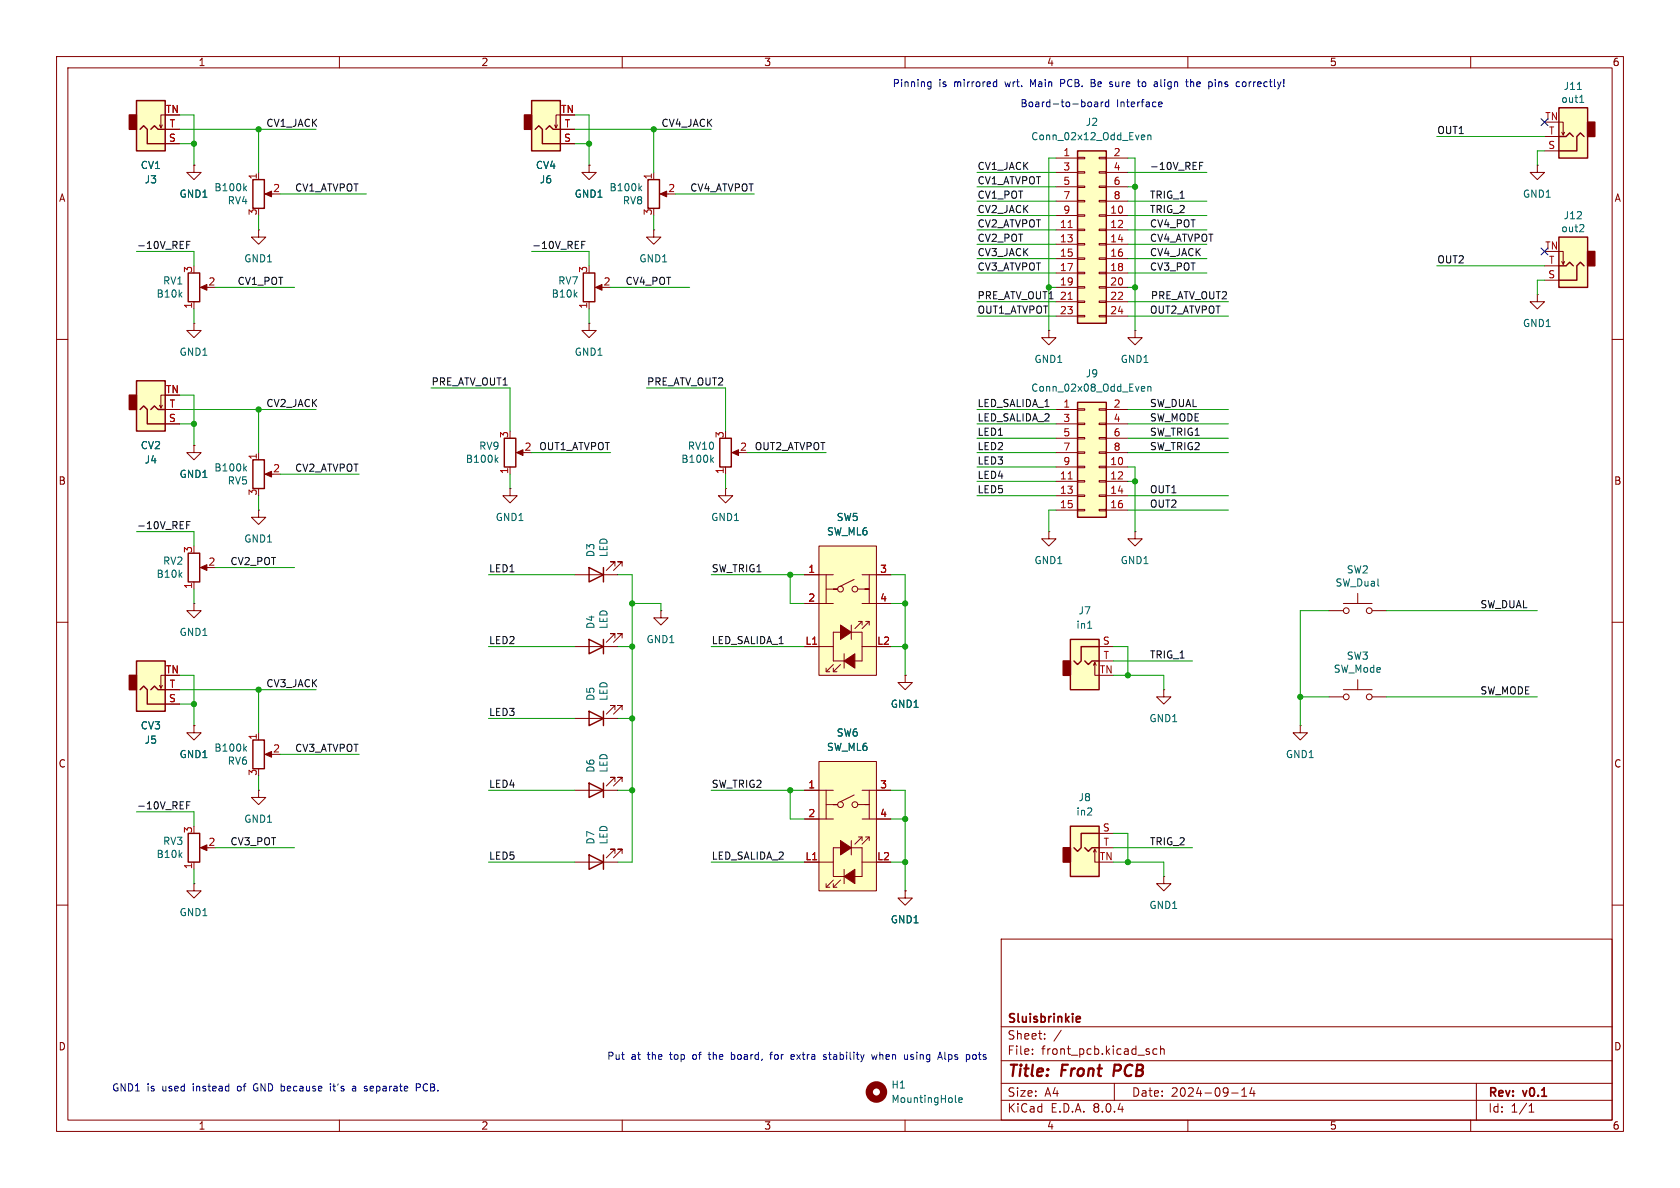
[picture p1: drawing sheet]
<svg xmlns="http://www.w3.org/2000/svg" width="297mm" height="210mm" viewBox="0 0 297 210" stroke-linecap="round" stroke-linejoin="round" font-family="sans-serif">
<g fill="none" stroke="#840000" stroke-width=".18">
<path d="M10 10h277v190h-277zM12 12h273v186h-273zM60 10v2M110 10v2M160 10v2M210 10v2M260 10v2M10 60h2M285 60h2M10 110h2M285 110h2M10 160h2"/>
<path d="M285 160h2M177 166h108v32h-108zM60 198v2M110 198v2M160 198v2M177 194.5h108M177 191.5h108M177 187.5h108M177 181.5h108M182.5 186.3v.1M182.5 185.5v.1M184.7 183.6v.1"/>
<path d="M184.7 182.8v.1M187.6 182.1l-1.3 2M197 191.5v3M204.5 185.5l-.4-.1-.3 .3v.4l.2 .2h.5M205.2 185.5l.2-.1 .3 .1 .1 .9M205.2 184.9v1.5M210 198v2M217.7 193.2h1.2M219.5 193.8h.9M219.5 192.7l.5-.4v1.5M221.3 192.2l-.3 1.1h.9M221.7 192.8v1"/>
<path d="M260 198v2M261 191.5v6.5M270.3 196.6h.9M270.3 195.5l.4-.4v1.5"/>
</g>
<path d="M197.1 188.2l-.3 2" fill="none" stroke="#840000" stroke-width=".4"/>
<path d="M190.5 179.7l.4 .1 .1 .2-.7 .2M190.9 180.6l-.4 .1" fill="none" stroke="#840000" stroke-width=".3"/>
<path d="M190.5 26.7h5.1v30.5h-5.1z" fill="#ffffc2"/>
<g fill="none" stroke="#840000" stroke-width=".18">
<path d="M186.7 27.9h3.8M186.7 38.1h3.8M186.7 30.5h3.8M186.7 33h3.8M186.7 35.6h3.8M190.5 38h1.3v.2h-1.3zM190.5 35.4h1.3v.3h-1.3zM190.5 32.9h1.3v.2h-1.3zM190.5 30.4h1.3v.2h-1.3zM190.5 27.8h1.3v.3h-1.3zM194.3 38h1.3v.2h-1.3zM194.3 35.4h1.3v.3h-1.3z"/>
<path d="M194.3 32.9h1.3v.2h-1.3zM194.3 30.4h1.3v.2h-1.3zM194.3 27.8h1.3v.3h-1.3zM195.6 27.9h3.8M195.6 38.1h3.8M195.6 30.5h3.8M195.6 33h3.8M195.6 35.6h3.8M186.7 40.6h3.8M186.7 43.2h3.8M186.7 45.7h3.8M186.7 48.3h3.8"/>
<path d="M186.7 50.8h3.8M186.7 53.3h3.8M186.7 55.9h3.8M190.5 55.8h1.3v.2h-1.3zM190.5 53.2h1.3v.3h-1.3zM190.5 50.7h1.3v.2h-1.3zM190.5 48.1h1.3v.3h-1.3zM190.5 45.6h1.3v.2h-1.3zM190.5 43.1h1.3v.2h-1.3zM190.5 40.5h1.3v.3h-1.3zM194.3 55.8h1.3v.2h-1.3zM194.3 53.2h1.3v.3h-1.3z"/>
<path d="M194.3 50.7h1.3v.2h-1.3zM194.3 48.1h1.3v.3h-1.3zM194.3 45.6h1.3v.2h-1.3zM194.3 43.1h1.3v.2h-1.3zM194.3 40.5h1.3v.3h-1.3zM195.6 40.6h3.8M195.6 43.2h3.8M195.6 45.7h3.8M195.6 48.3h3.8M195.6 50.8h3.8M195.6 53.3h3.8M195.6 55.9h3.8"/>
<path d="M34.3 78.7v1.3h1.3l-1.3 1.3-1.3-1.3h1.3M34.3 78.7h.1M234.9 123.2h2.6M237.5 121.9h5.1M240 120.1v1.8M242.6 123.2h2.5M205.7 154.9v1.3h1.3l-1.3 1.3-1.2-1.3h1.2M205.7 154.9h.1"/>
<circle cx="238" cy="123.2" r=".51"/>
<circle cx="242.1" cy="123.2" r=".51"/>
</g>
<path d="M190.5 26.7h5.1v30.5h-5.1z" fill="none" stroke="#840000" stroke-width=".25"/>
<path d="M188.8 40.2h.8M188.8 52.9h.8" fill="none" stroke="#a90000" stroke-width=".18"/>
<path d="M202 23.9h.3l.1 .3-.6 .1M202.3 24.6l-.3 .1M202.9 24l.2-.1h.3l.1 .8M202.9 23.9v.8" fill="none" stroke="#006464" stroke-width=".18"/>
<path d="M189.2 146.1h5.1v8.8h-5.1z" fill="#ffffc2"/>
<path d="M188 149.9h1.2v2.5h-1.2z" fill="#840000" stroke="#840000" stroke-width=".25"/>
<path d="M200.7 94v1.3h1.2l-1.2 1.2-1.3-1.2h1.3M200.7 94h.1M193.3 150.6l.2-.5v2.3h.8M193.5 150.1l.3 .5M194.3 147.3h2.5M194.3 149.9h2.5" fill="none" stroke="#840000" stroke-width=".18"/>
<path d="M189.2 146.1h5.1v8.8h-5.1zM191.8 149.9l.6 .6 .6-.6h1.3M194.3 147.3h-3.2v2.6l-.6 .6-.6-.6" fill="none" stroke="#840000" stroke-width=".25"/>
<path d="M189.2 113h5.1v8.9h-5.1z" fill="#ffffc2"/>
<path d="M188 116.8h1.2v2.6h-1.2z" fill="#840000" stroke="#840000" stroke-width=".25"/>
<g fill="none" stroke="#840000" stroke-width=".18">
<path d="M34.3 57.2v1.2h1.3l-1.3 1.3-1.3-1.3h1.3M34.3 57.2h.1M45.7 40.6v1.3h1.3l-1.3 1.3-1.3-1.3h1.3M45.7 40.6h.1M193.3 117.6l.2-.5v2.3h.8M193.5 117.1l.3 .5M194.3 114.3h2.5M194.3 116.8h2.5M234.9 108h2.6M237.5 106.7h5.1M240 104.9v1.8M242.6 108h2.5"/>
<path d="M205.7 121.9v1.3h1.3l-1.3 1.3-1.2-1.3h1.2M205.7 121.9h.1M229.9 128.3v1.2h1.2l-1.2 1.3-1.3-1.3h1.3M229.9 128.3h.1"/>
<circle cx="238" cy="108" r=".51"/>
<circle cx="242.1" cy="108" r=".51"/>
</g>
<path d="M189.2 113h5.1v8.9h-5.1zM191.8 116.8l.6 .7 .6-.7h1.3M194.3 114.3h-3.2v2.5l-.6 .7-.6-.7" fill="none" stroke="#840000" stroke-width=".25"/>
<path d="M192.3 111.1h.7" fill="none" stroke="#006464" stroke-width=".18"/>
<path d="M275.6 41.9h5.1v8.9h-5.1z" fill="#ffffc2"/>
<path d="M280.7 44.5h1.2v2.5h-1.2z" fill="#840000" stroke="#840000" stroke-width=".25"/>
<path d="M271.8 52.1v1.2h1.2l-1.2 1.3-1.3-1.3h1.3M271.8 52.1h.1M273 49.5h2.6M273 47h2.6M275.6 44.5h.8v2.2l.2-.5M276.1 46.2l.3 .5M45.7 80v1.3M47.2 83.8h1.1" fill="none" stroke="#840000" stroke-width=".18"/>
<path d="M275.6 41.9h5.1v8.9h-5.1zM275.6 47h1.3l.6-.6 .6 .6M280 47l-.6-.6-.6 .6v2.5h-3.2M44.7 81.3h2v5.1h-2z" fill="none" stroke="#840000" stroke-width=".25"/>
<path d="M279.9 39.8l.1 .1-.1 .3-.7 .8h.8M43.2 82.8l.4 .5M43.6 82.4l-.5 .5" fill="none" stroke="#006464" stroke-width=".18"/>
<path d="M46.9 83.8l1.1-.5v1z" fill="#840000" stroke="#840000" stroke-width=".18"/>
<path d="M24.1 67.3h5.1v8.9h-5.1z" fill="#ffffc2"/>
<path d="M22.9 69.9h1.2v2.5h-1.2z" fill="#840000" stroke="#840000" stroke-width=".25"/>
<path d="M45.7 30.5v1.3M47.2 34.3h1.1M271.8 29.2v1.3h1.2l-1.2 1.3-1.3-1.3h1.3M271.8 29.2h.1M28.7 71.6l-.3 .5M29.2 69.9h-.8v2.2l-.2-.5M29.2 74.9h2.5M29.2 72.4h2.5" fill="none" stroke="#840000" stroke-width=".18"/>
<path d="M44.7 31.8h2v5h-2zM24.1 67.3h5.1v8.9h-5.1zM24.8 72.4l.6-.6 .6 .6v2.5h3.2M26.7 72.4l.6-.6 .6 .6h1.3" fill="none" stroke="#840000" stroke-width=".25"/>
<path d="M46.9 34.3l1.1-.5v1z" fill="#840000" stroke="#840000" stroke-width=".18"/>
<path d="M43.2 33.2l.4 .5M43.6 32.9l-.5 .5" fill="none" stroke="#006464" stroke-width=".18"/>
<path d="M24.1 17.8h5.1v8.9h-5.1z" fill="#ffffc2"/>
<path d="M22.9 20.3h1.2v2.6h-1.2z" fill="#840000" stroke="#840000" stroke-width=".25"/>
<path d="M28.7 22.1l-.3 .5M29.2 20.3h-.8v2.3l-.2-.5M29.2 25.4h2.5M29.2 22.9h2.5M185.4 58.4v1.3h1.3l-1.3 1.3-1.3-1.3h1.3M185.4 58.4h.1" fill="none" stroke="#840000" stroke-width=".18"/>
<path d="M24.1 17.8h5.1v8.9h-5.1zM24.8 22.9l.6-.7 .6 .7v2.5h3.2M26.7 22.9l.6-.7 .6 .7h1.3" fill="none" stroke="#840000" stroke-width=".25"/>
<path d="M190.5 71.1h5.1v20.3h-5.1z" fill="#ffffc2"/>
<g fill="none" stroke="#840000" stroke-width=".18">
<path d="M186.7 72.4h3.8M186.7 74.9h3.8M186.7 77.5h3.8M190.5 79.9h1.3v.2h-1.3zM190.5 77.3h1.3v.3h-1.3zM190.5 74.8h1.3v.3h-1.3zM190.5 72.3h1.3v.2h-1.3zM194.3 79.9h1.3v.2h-1.3zM194.3 77.3h1.3v.3h-1.3zM194.3 74.8h1.3v.3h-1.3zM194.3 72.3h1.3v.2h-1.3zM195.6 72.4h3.8"/>
<path d="M195.6 74.9h3.8M195.6 77.5h3.8M186.7 82.6h3.8M186.7 85.1h3.8M186.7 87.6h3.8M186.7 90.2h3.8M186.7 80h3.8M190.5 90h1.3v.3h-1.3zM190.5 87.5h1.3v.3h-1.3zM190.5 85h1.3v.2h-1.3zM190.5 82.4h1.3v.3h-1.3zM194.3 90h1.3v.3h-1.3z"/>
<path d="M194.3 87.5h1.3v.3h-1.3zM194.3 85h1.3v.2h-1.3zM194.3 82.4h1.3v.3h-1.3zM195.6 82.6h3.8M195.6 85.1h3.8M195.6 87.6h3.8M195.6 90.2h3.8M195.6 80h3.8"/>
</g>
<path d="M190.5 71.1h5.1v20.3h-5.1z" fill="none" stroke="#840000" stroke-width=".25"/>
<path d="M188.8 84.7h.8" fill="none" stroke="#a90000" stroke-width=".18"/>
<path d="M202 68.3l.3 .1 .1 .2-.6 .1M202.3 69.1l-.3 .1M202.9 68.4l.2-.1 .3 .1 .1 .8M202.9 68.3v.9" fill="none" stroke="#006464" stroke-width=".18"/>
<path d="M275.6 19.1h5.1v8.8h-5.1z" fill="#ffffc2"/>
<path d="M280.7 21.6h1.2v2.5h-1.2z" fill="#840000" stroke="#840000" stroke-width=".25"/>
<g fill="none" stroke="#840000" stroke-width=".18">
<path d="M34.3 29.2v1.3h1.3l-1.3 1.3-1.3-1.3h1.3M34.3 29.2h.1M104.1 29.2v1.3h1.3l-1.3 1.3-1.2-1.3h1.2M104.1 29.2h.1M115.6 30.5v1.3M117.1 34.3h1M273 26.7h2.6M273 24.1h2.6M275.6 21.6h.8v2.3l.2-.5M276.1 23.4l.3 .5M34.3 53.3v1.3M35.8 50.8h1"/>
<path d="M104.1 57.2v1.2h1.3l-1.3 1.3-1.2-1.3h1.2M104.1 57.2h.1M104.1 53.3v1.3M105.7 50.8h1M115.6 40.6v1.3h1.2l-1.2 1.3-1.3-1.3h1.3M115.6 40.6h.1M200.7 58.4v1.3h1.2l-1.2 1.3-1.3-1.3h1.3M200.7 58.4h.1M90.2 86.4v1.2h1.2l-1.2 1.3-1.3-1.3h1.3M90.2 86.4h.1M128.3 82.6v1.2M129.8 80h1"/>
<path d="M185.4 94v1.3h1.3l-1.3 1.2-1.3-1.2h1.3M185.4 94h.1M101.6 114.3h7.6M101.6 101.6h7.6M108.7 112.8v-.8h-.8h.8l-1.5 1.5M108.7 100.1v-.8h-.8h.8l-1.5 1.5M110 112.8v-.8h-.8h.8l-1.5 1.5M110 100.1v-.8h-.8h.8l-1.5 1.5M101.6 127h7.6M101.6 139.7h7.6M108.7 125.5v-.8h-.8h.8l-1.5 1.5M108.7 138.2v-.8h-.8h.8l-1.5 1.5"/>
<path d="M110 125.5v-.8h-.8h.8l-1.5 1.5M110 138.2v-.8h-.8h.8l-1.5 1.5M101.6 152.4h7.6M108.7 150.9v-.8h-.8h.8l-1.5 1.5M110 150.9v-.8h-.8h.8l-1.5 1.5"/>
</g>
<g fill="none" stroke="#840000" stroke-width=".25">
<path d="M275.6 19.1h5.1v8.8h-5.1zM114.6 31.8h2v5h-2zM275.6 24.1h1.3l.6-.6 .6 .6M280 24.1l-.6-.6-.6 .6v2.6h-3.2M33.3 48.3h2v5h-2zM103.1 48.3h2.1v5h-2.1zM127.3 77.5h2v5.1h-2zM104.1 113l2.6 1.3-2.6 1.3zM104.1 100.3l2.6 1.3-2.6 1.3zM106.7 100.3v2.6M106.7 113v2.6M104.1 125.7l2.6 1.3-2.6 1.3z"/>
<path d="M104.1 138.4l2.6 1.3-2.6 1.3zM106.7 125.7v2.6M106.7 138.4v2.6M104.1 151.1l2.6 1.3-2.6 1.3zM106.7 151.1v2.6"/>
</g>
<path d="M278.9 15.8h.7M279.3 18.1h.7M279.5 17l.1-.2v1.3M113.1 33.2l.3 .5M113.4 32.9l-.4 .5M125.8 81.2l.3 .5M126.1 80.9l-.4 .5" fill="none" stroke="#006464" stroke-width=".18"/>
<g fill="#840000" stroke="#840000" stroke-width=".18">
<path d="M35.4 50.8l1.2-.5v1z"/>
<path d="M129.4 80l1.2-.5v1z"/>
<path d="M116.7 34.3l1.2-.5v1z"/>
<path d="M105.3 50.8l1.1-.5v1z"/>
</g>
<path d="M94 17.8h5.1v8.9h-5.1z" fill="#ffffc2"/>
<path d="M92.7 20.3h1.3v2.6h-1.3z" fill="#840000" stroke="#840000" stroke-width=".25"/>
<path d="M98.6 22.1l-.3 .5M99.1 20.3h-.8v2.3l-.3-.5M99.1 25.4h2.5M99.1 22.9h2.5M45.7 90.2v1.2h1.3l-1.3 1.3-1.3-1.3h1.3M45.7 90.2h.1M90.2 82.6v1.2M91.7 80h1M116.8 108v1.2h1.3l-1.3 1.3-1.2-1.3h1.2M116.8 108h.1M160 119.4v1.3h1.3l-1.3 1.2-1.3-1.2h1.3M160 119.4h.1" fill="none" stroke="#840000" stroke-width=".18"/>
<path d="M94 17.8h5.1v8.9h-5.1zM94.6 22.9l.6-.7 .7 .7v2.5h3.2M96.5 22.9l.7-.7 .6 .7h1.3M89.2 77.5h2v5.1h-2z" fill="none" stroke="#840000" stroke-width=".25"/>
<path d="M91.3 80l1.2-.5v1z" fill="#840000" stroke="#840000" stroke-width=".18"/>
<path d="M87.7 81.2l.3 .5M88 80.9l-.4 .5" fill="none" stroke="#006464" stroke-width=".18"/>
<path d="M144.8 134.6h10.1v22.9h-10.1z" fill="#ffffc2"/>
<g fill="none" stroke="#840000" stroke-width=".18">
<path d="M142.2 139.7h5.1M144.8 134.6h10.1v22.9h-10.1zM146 139.7v5.1M152.4 139.7h5.1M153.7 139.7v5.1M142.2 152.4h5.1M142.2 144.8h5.1M146 156.2v.6h.7M146 142.2h2.1h-.8M147.3 156.2v.6h.7M147.3 155.6l-1.3 1.2M147.3 149.9h5.1v5h-5.1z"/>
<path d="M148.6 155.6l-1.3 1.2M149.2 153.7v2.5M150.5 148.6v2.5M151 140.5l-2.4 1.2M151.6 142.2h2.1h-.8M151.8 148h.6v.6M152.4 152.4h2.5M152.4 144.8h5.1M152.4 148l-1.3 1.2M153 148h.7v.6M153.7 148l-1.3 1.2"/>
<circle cx="148.6" cy="142.2" r=".51"/>
<circle cx="151.1" cy="142.2" r=".51"/>
</g>
<g fill="#840000" stroke="#840000" stroke-width=".18">
<path d="M149.2 154.9l1.9-1.2v2.5z"/>
<path d="M148.6 148.6l1.9 1.3-1.9 1.2z"/>
</g>
<path d="M144.8 96.5h10.1v22.9h-10.1z" fill="#ffffc2"/>
<g fill="none" stroke="#840000" stroke-width=".18">
<path d="M128.3 86.4v1.2h1.2l-1.2 1.3-1.3-1.3h1.3M128.3 86.4h.1M144.8 96.5h10.1v22.9h-10.1zM34.3 106.7v1.3h1.3l-1.3 1.2-1.3-1.2h1.3M34.3 106.7h.1M34.3 102.9v1.2M35.8 100.3h1M142.2 114.3h5.1M142.2 106.7h5.1M142.2 101.6h5.1M146 118.1v.6h.7M146 104.1h2.1h-.8"/>
<path d="M146 101.6v5.1M147.3 118.1v.6h.7M147.3 117.5l-1.3 1.2M147.3 111.8h5.1v5h-5.1zM148.6 117.5l-1.3 1.2M149.2 115.6v2.5M150.5 110.5v2.5M151 102.4l-2.4 1.2M151.6 104.1h2.1h-.8M151.8 109.9h.6v.6M152.4 114.3h2.5M152.4 106.7h5.1"/>
<path d="M152.4 101.6h5.1M152.4 109.9l-1.3 1.2M153 109.9h.7v.6M153.7 109.9l-1.3 1.2M153.7 101.6v5.1M160 157.5v1.3h1.3l-1.3 1.2-1.3-1.2h1.3M160 157.5h.1"/>
<circle cx="148.6" cy="104.1" r=".51"/>
<circle cx="151.1" cy="104.1" r=".51"/>
</g>
<g fill="#840000" stroke="#840000" stroke-width=".18">
<path d="M149.2 116.8l1.9-1.2v2.5z"/>
<path d="M148.6 110.5l1.9 1.3-1.9 1.2z"/>
<path d="M35.4 100.3l1.2-.5v1z"/>
</g>
<circle cx="154.9" cy="193" r="1.27" fill="none" stroke="#840000" stroke-width="1.3"/>
<path d="M168.9 194.7l.2 .2M169.5 194.5l.6-.2-.1-.2-.3-.1-.2 .2 .1 .6h.4" fill="none" stroke="#006464" stroke-width=".18"/>
<path d="M33.3 97.8h2v5.1h-2z" fill="none" stroke="#840000" stroke-width=".25"/>
<path d="M24.1 116.8h5.1v8.9h-5.1z" fill="#ffffc2"/>
<path d="M22.9 119.4h1.2v2.5h-1.2z" fill="#840000" stroke="#840000" stroke-width=".25"/>
<g fill="none" stroke="#840000" stroke-width=".18">
<path d="M29.2 25.4h2.5M29.2 22.9h2.5M34.3 29.2h.1M99.1 25.4h2.5M99.1 22.9h2.5M104.1 29.2h.1M29.2 74.9h2.5M29.2 72.4h2.5M34.3 78.7h.1M29.2 119.4h-.8v2.3l-.2-.5M142.2 101.6h2.6M142.2 106.7h2.6"/>
<path d="M142.2 114.3h2.6M154.9 101.6h2.6M154.9 106.7h2.6M160 119.4h.1M28.7 121.2l-.3 .5M29.2 124.5h2.5M29.2 121.9h2.5M34.3 128.3v1.2h1.3l-1.3 1.3-1.3-1.3h1.3M34.3 128.3h.1M45.7 139.7v1.3h1.3l-1.3 1.2-1.3-1.2h1.3M45.7 139.7h.1M45.7 129.5v1.3"/>
<path d="M47.2 133.4h1.1M142.2 139.7h2.6M154.9 139.7h2.6M34.3 156.2v1.3h1.3l-1.3 1.3-1.3-1.3h1.3M34.3 156.2h.1M34.3 152.4v1.3M35.8 149.9h1M142.2 144.8h2.6M142.2 152.4h2.6M154.9 144.8h2.6M160 157.5h.1"/>
</g>
<path d="M24.1 116.8h5.1v8.9h-5.1zM24.8 121.9l.6-.6 .6 .6v2.6h3.2M26.7 121.9l.6-.6 .6 .6h1.3M44.7 130.8h2v5.1h-2zM33.3 147.3h2v5.1h-2z" fill="none" stroke="#840000" stroke-width=".25"/>
<g fill="#840000" stroke="#840000" stroke-width=".18">
<path d="M46.9 133.4l1.1-.6v1.1z"/>
<path d="M35.4 149.9l1.2-.5v1z"/>
</g>
<path d="M43.2 132.3l.4 .5M43.6 131.9l-.5 .5" fill="none" stroke="#006464" stroke-width=".18"/>
<path d="M212.1 29.3h.4M212.7 28.7h-.6v1.3M33 43.3h.4M33.6 42.7h-.6v1.2M102.8 43.3h.5M103.5 42.7h-.7v1.2M33 92.8h.4M33.6 92.2h-.6v1.3M33 142.3h.4M33.6 141.7h-.6v1.3" fill="none" stroke="#0f0f0f" stroke-width=".18"/>
<g fill="none" stroke="#0000c2" stroke-width=".18">
<path d="M164.1 15.3h.5M164.1 14.5h.5M164.6 14.5v1l-.2 .2h-.4M175.8 14.5h.4M176.2 15.3h-.4M176.2 14v1.3M187.5 14.7h.5M188 14h-.5v1.3M192.6 18l.3 .1 .1 .2-.1 .5-.3 .1M192.9 14.7h.4M193.3 14h-.4v1.3h.5M193.5 18.1h.5l.1 .8"/>
<path d="M194.1 18.3l-.5 .1-.1 .2 .1 .3 .5-.1M194.7 18v.9M195 18l-.3 .3M196 18.1l-.4-.1-.2 .3 .1 .5h.5M196 17.6v1.3M196.3 14.5h.3M196.3 14.9l.4 .2M196.7 15.1l-.2 .2h-.2M201.1 14.5h.4M201.2 14v1.1l.3 .2M204.4 14.5l.2 .2v.6M204.6 15.3h-.4"/>
<path d="M204.6 14.8h-.4M204.8 18.4l.6-.1v-.2l-.4-.1-.2 .2 .1 .6h.5M209.6 14.5h.5M209.8 14v1.1l.3 .2M210.5 14v1.3M210.9 14.5l-.4 .1M214.8 14v.2M214.8 14.5v.8M220.2 14.5h-.3l-.3 .2 .1 .5 .2 .1h.3M45 191.7l-.2 .4 .2 .7M58.4 191.6v.1M58.4 192v.9"/>
<path d="M58.8 192h.5M62.3 192.1h.5l.1 .8M62.9 192.3l-.4 .1-.2 .2 .2 .3 .4-.1M73.6 192.3l.6-.1 .1-.2v-.3l-.7-.1v1.3M125.2 186.4h.5M125.4 186v1.1l.1 .2M129.3 186.5h.5M129.3 186v1.3M129.3 187.2h.5M136.1 186.4h.5M136.6 186l-.3 .2v1.1M140 186.4l.4 .1v.2l-.6 .1"/>
<path d="M140.4 187.2l-.4 .1M145.7 186.4l.3 .1M145.7 186.8l.3 .1 .1 .2-.2 .2h-.2M146.5 186.4h.5M154.1 186.4l.2 .9 .3-.6 .2 .6 .3-.9M161 187.2h.5M161.5 186.5l-.3-.1-.2 .2v.2l.5 .1M167 186v1.1l.2 .2M172.2 186.4l.3 .1 .1 .2-.1 .5-.3 .1"/>
</g>
<g fill="none" stroke="#009600" stroke-width=".18">
<path d="M31.7 20.3h2.6v8.9M31.7 25.4h2.6M31.7 22.9h24.2M45.7 22.9v7.6M45.7 38.1v2.5M49.5 34.3h15.3M101.6 25.4h2.5M101.6 22.9h24.1M101.6 20.3h2.5v8.9M115.6 22.9v7.6M115.6 38.1v2.5M119.4 34.3h13.9"/>
<path d="M172.7 33h14M172.7 38.1h14M172.7 35.6h14M172.7 30.5h14M186.7 27.9h-1.3v30.5M199.4 27.9h1.3v30.5M199.4 33h1.3M199.4 38.1h14M199.4 35.6h14M199.4 30.5h14M254 24.1h19M273 26.7h-1.2v2.5"/>
<path d="M24.1 44.5h10.2v2.5M34.3 54.6v2.6M38.1 50.8h14M94 44.5h10.1v2.5M104.1 54.6v2.6M107.9 50.8h14M172.7 55.9h14M172.7 45.7h14M172.7 53.3h14M172.7 48.3h14M172.7 43.2h14M172.7 40.6h14"/>
<path d="M185.4 50.8h1.3M199.4 55.9h17.8M199.4 50.8h1.3M199.4 45.7h14M199.4 53.3h17.8M199.4 48.3h14M199.4 43.2h14M199.4 40.6h14M254 47h19M273 49.5h-1.2v2.6M31.7 72.4h24.2M31.7 74.9h2.6"/>
<path d="M31.7 69.9h2.6v8.8M45.7 72.4v7.6M76.2 68.6h14v7.6M114.3 68.6h14v7.6M172.7 72.4h14M172.7 74.9h14M172.7 77.5h14M199.4 72.4h17.8M199.4 74.9h17.8M199.4 77.5h17.8M24.1 94h10.2v2.5M45.7 87.6v2.6"/>
<path d="M49.5 83.8h14M90.2 83.8v2.6M94 80h13.9M128.3 83.8v2.6M132.1 80h13.9M172.7 85.1h14M172.7 80h14M172.7 87.6h14M172.7 82.6h14M186.7 90.2h-1.3v3.8M199.4 85.1h1.3M199.4 82.6h1.3v11.4"/>
<path d="M199.4 80h17.8M199.4 90.2h17.8M199.4 87.6h17.8M31.7 119.4h2.6v8.9M34.3 104.1v2.6M38.1 100.3h14M86.4 114.3h15.2M86.4 101.6h15.2M109.2 114.3h2.6M109.2 101.6h2.6v50.8h-2.6M111.8 106.7h5v1.3M125.7 114.3h16.5"/>
<path d="M125.7 101.6h16.5M139.7 101.6v5.1h2.5M157.5 114.3h2.5M157.5 101.6h2.5v17.8M157.5 106.7h2.5M196.8 114.3h2.6v5.1M196.8 119.4h8.9v2.5M196.8 116.8h14M234.9 108h-5v20.3M245.1 108h26.7M31.7 121.9h24.2M31.7 124.5h2.6"/>
<path d="M45.7 121.9v7.6M45.7 137.2v2.5M49.5 133.4h14M86.4 127h15.2M86.4 139.7h15.2M109.2 127h2.6M109.2 139.7h2.6M125.7 139.7h16.5M139.7 139.7v5.1h2.5M157.5 139.7h2.5v17.8M229.9 123.2h5M245.1 123.2h26.7"/>
<path d="M24.1 143.5h10.2v2.6M34.3 153.7v2.5M38.1 149.9h14M86.4 152.4h15.2M125.7 152.4h16.5M157.5 152.4h2.5M157.5 144.8h2.5M196.8 152.4h8.9v2.5M196.8 149.9h14M196.8 147.3h2.6v5.1"/>
</g>
<path d="M272.4 21l1.3 1.2M273.7 21l-1.3 1.2M272.4 43.8l1.3 1.3M273.7 43.8l-1.3 1.3" fill="none" stroke="#000084" stroke-width=".18"/>
<g fill="#009600" stroke="#009600" stroke-width=".18">
<circle cx="199.4" cy="119.4" r=".46"/>
<circle cx="229.9" cy="123.2" r=".46"/>
<circle cx="200.7" cy="85.1" r=".46"/>
<circle cx="199.4" cy="152.4" r=".46"/>
<circle cx="185.4" cy="50.8" r=".46"/>
<circle cx="200.7" cy="33" r=".46"/>
<circle cx="200.7" cy="50.8" r=".46"/>
<circle cx="34.3" cy="25.4" r=".46"/>
<circle cx="45.7" cy="22.9" r=".46"/>
<circle cx="45.7" cy="72.4" r=".46"/>
<circle cx="34.3" cy="74.9" r=".46"/>
<circle cx="111.8" cy="139.7" r=".46"/>
<circle cx="111.8" cy="114.3" r=".46"/>
<circle cx="111.8" cy="127" r=".46"/>
<circle cx="115.6" cy="22.9" r=".46"/>
<circle cx="104.1" cy="25.4" r=".46"/>
<circle cx="139.7" cy="139.7" r=".46"/>
<circle cx="160" cy="144.8" r=".46"/>
<circle cx="160" cy="114.3" r=".46"/>
<circle cx="160" cy="152.4" r=".46"/>
<circle cx="139.7" cy="101.6" r=".46"/>
<circle cx="160" cy="106.7" r=".46"/>
<circle cx="111.8" cy="106.7" r=".46"/>
<circle cx="45.7" cy="121.9" r=".46"/>
<circle cx="34.3" cy="124.5" r=".46"/>
</g>
<g font-size="2.8" fill="#840000">
<text x="178" y="190.9">Title:</text>
<text x="187.7" y="190.9">Front</text>
<text x="197.7" y="190.9">PCB</text>
</g>
<g font-size="2.1" fill="#840000">
<text x="178" y="184">Sheet:</text>
<text x="178" y="181.2">Sluisbrinkie</text>
<text x="178" y="186.7">File:</text>
<text x="184.1" y="186.7">front_pcb.kicad_sch</text>
<text x="178" y="196.9">KiCad</text>
<text x="178" y="194.1">Size:</text>
<text x="184.7" y="194.1">A4</text>
<text x="185.7" y="196.9">E.D.A.</text>
<text x="193.3" y="196.9">8.0.4</text>
<text x="200" y="194.1">Date:</text>
<text x="207" y="194.1">2024-09-14</text>
<text x="263" y="194.3">Rev:</text>
<text x="263" y="196.9">Id:</text>
<text x="267.1" y="196.9">1/1</text>
<text x="269.4" y="194.3">v0.1</text>
</g>
<g font-size="1.8" fill="#840000">
<text x="35" y="11.9">1</text>
<text x="85" y="11.9">2</text>
<text x="135" y="11.9">3</text>
<text x="185" y="11.9">4</text>
<text x="235" y="11.9">5</text>
<text x="285" y="11.9">6</text>
<text x="10.3" y="35.9">A</text>
<text x="285.3" y="35.9">A</text>
<text x="10.3" y="85.9">B</text>
<text x="285.3" y="85.9">B</text>
<text x="10.3" y="135.9">C</text>
<text x="285.3" y="135.9">C</text>
<text x="10.3" y="185.9">D</text>
<text x="285.3" y="185.9">D</text>
<text x="35" y="199.9">1</text>
<text x="85" y="199.9">2</text>
<text x="135" y="199.9">3</text>
<text x="185" y="199.9">4</text>
<text x="235" y="199.9">5</text>
<text x="285" y="199.9">6</text>
</g>
<g font-size="1.8" fill="#0000c2">
<text x="157.7" y="15.6">Pinning</text>
<text x="166" y="15.6">is</text>
<text x="168.8" y="15.6">mirrored</text>
<text x="178" y="15.6">wrt.</text>
<text x="182.6" y="15.6">Main</text>
<text x="188.1" y="15.6">PCB.</text>
<text x="193.7" y="15.6">Be</text>
<text x="197.2" y="15.6">sure</text>
<text x="202.5" y="15.6">to</text>
<text x="205.5" y="15.6">align</text>
<text x="211.4" y="15.6">the</text>
<text x="215.5" y="15.6">pins</text>
<text x="220.6" y="15.6">correctly!</text>
<text x="180.3" y="19.2">Board-to-board</text>
<text x="197.4" y="19.2">Interface</text>
<text x="107.2" y="187.6">Put</text>
<text x="111.6" y="187.6">at</text>
<text x="114.6" y="187.6">the</text>
<text x="118.8" y="187.6">top</text>
<text x="123" y="187.6">of</text>
<text x="126.1" y="187.6">the</text>
<text x="130.2" y="187.6">board,</text>
<text x="137.4" y="187.6">for</text>
<text x="141.2" y="187.6">extra</text>
<text x="147.2" y="187.6">stability</text>
<text x="156" y="187.6">when</text>
<text x="161.9" y="187.6">using</text>
<text x="168.2" y="187.6">Alps</text>
<text x="173.3" y="187.6">pots</text>
<text x="19.7" y="193.1">GND1</text>
<text x="26" y="193.1">is</text>
<text x="28.8" y="193.1">used</text>
<text x="34.4" y="193.1">instead</text>
<text x="42.4" y="193.1">of</text>
<text x="45.5" y="193.1">GND because</text>
<text x="59.4" y="193.1">it's</text>
<text x="63.6" y="193.1">a</text>
<text x="65.9" y="193.1">separate</text>
<text x="75.2" y="193.1">PCB.</text>
</g>
<g font-size="1.8" fill="#006464">
<text x="276.3" y="16.1">J11</text>
<text x="191.8" y="22.5">J2</text>
<text x="275.9" y="18.4">out1</text>
<text x="182.2" y="25">Conn_02x12_Odd_Even</text>
<text x="24.8" y="30.1">CV1</text>
<text x="25.5" y="32.6">J3</text>
<text x="31.6" y="35.2">GND1</text>
<text x="37.8" y="34">B100k</text>
<text x="94.6" y="30.1">CV4</text>
<text x="95.3" y="32.6">J6</text>
<text x="101.5" y="35.2">GND1</text>
<text x="107.7" y="34">B100k</text>
<text x="269.1" y="35.2">GND1</text>
<text x="40.2" y="36.3">RV4</text>
<text x="110" y="36.3">RV8</text>
<text x="275.9" y="41.2">out2</text>
<text x="276.3" y="39">J12</text>
<text x="43.1" y="46.6">GND1</text>
<text x="112.9" y="46.6">GND1</text>
<text x="27.6" y="52.8">B10k</text>
<text x="28.7" y="50.5">RV1</text>
<text x="97.4" y="52.8">B10k</text>
<text x="98.6" y="50.5">RV7</text>
<text x="269.1" y="58">GND1</text>
<text x="31.6" y="63.1">GND1</text>
<text x="101.5" y="63.1">GND1</text>
<text x="182.8" y="64.4">GND1</text>
<text x="198" y="64.4">GND1</text>
<text x="182.2" y="69.4">Conn_02x08_Odd_Even</text>
<text x="191.8" y="66.9">J9</text>
<text x="24.8" y="79.6">CV2</text>
<text x="25.5" y="82.1">J4</text>
<text x="37.8" y="83.5">B100k</text>
<text x="82.3" y="82">B100k</text>
<text x="84.6" y="79.7">RV9</text>
<text x="120.4" y="82">B100k</text>
<text x="121.5" y="79.7">RV10</text>
<text x="31.6" y="84.7">GND1</text>
<text x="40.2" y="85.9">RV5</text>
<text x="87.5" y="92.3">GND1</text>
<text x="125.6" y="92.3">GND1</text>
<text x="146.1" y="94.8">SW_ML6</text>
<text x="147.8" y="92.3">SW5</text>
<text x="28.7" y="100">RV2</text>
<text x="43.1" y="96.1">GND1</text>
<text x="105.3" y="98.6" transform="rotate(-90 105.3 98.6)">D3</text>
<text x="107.6" y="98.6" transform="rotate(-90 107.6 98.6)">LED</text>
<text x="182.8" y="99.9">GND1</text>
<text x="198" y="99.9">GND1</text>
<text x="238" y="101.6">SW2</text>
<text x="27.6" y="102.3">B10k</text>
<text x="236" y="103.9">SW_Dual</text>
<text x="31.6" y="112.6">GND1</text>
<text x="105.3" y="111.3" transform="rotate(-90 105.3 111.3)">D4</text>
<text x="107.6" y="111.3" transform="rotate(-90 107.6 111.3)">LED</text>
<text x="114.2" y="113.9">GND1</text>
<text x="190.2" y="111.4">in1</text>
<text x="190.6" y="108.8">J7</text>
<text x="235.7" y="119.1">SW_Mode</text>
<text x="238" y="116.8">SW3</text>
<text x="105.3" y="124" transform="rotate(-90 105.3 124)">D5</text>
<text x="107.6" y="124" transform="rotate(-90 107.6 124)">LED</text>
<text x="157.4" y="125.3">GND1</text>
<text x="24.8" y="129.1">CV3</text>
<text x="25.5" y="131.7">J5</text>
<text x="147.8" y="130.4">SW6</text>
<text x="203.1" y="127.9">GND1</text>
<text x="31.6" y="134.2">GND1</text>
<text x="37.8" y="133.1">B100k</text>
<text x="40.2" y="135.4">RV6</text>
<text x="105.3" y="136.7" transform="rotate(-90 105.3 136.7)">D6</text>
<text x="107.6" y="136.7" transform="rotate(-90 107.6 136.7)">LED</text>
<text x="146.1" y="132.9">SW_ML6</text>
<text x="227.2" y="134.2">GND1</text>
<text x="190.6" y="141.8">J8</text>
<text x="28.7" y="149.6">RV3</text>
<text x="43.1" y="145.6">GND1</text>
<text x="105.3" y="149.4" transform="rotate(-90 105.3 149.4)">D7</text>
<text x="107.6" y="149.4" transform="rotate(-90 107.6 149.4)">LED</text>
<text x="190.2" y="144.4">in2</text>
<text x="27.6" y="151.9">B10k</text>
<text x="203.1" y="160.9">GND1</text>
<text x="31.6" y="162.2">GND1</text>
<text x="157.4" y="163.4">GND1</text>
<text x="157.5" y="192.6">H1</text>
<text x="157.5" y="195.2">MountingHole</text>
</g>
<g font-size="1.8" fill="#a90000">
<text x="29.2" y="20.1">TN</text>
<text x="29.9" y="22.6">T</text>
<text x="99.1" y="20.1">TN</text>
<text x="99.7" y="22.6">T</text>
<text x="273.1" y="21.3">TN</text>
<text x="273.7" y="23.9">T</text>
<text x="29.8" y="25.1">S</text>
<text x="99.6" y="25.1">S</text>
<text x="187.9" y="27.7">1</text>
<text x="196.8" y="27.7">2</text>
<text x="273.6" y="26.4">S</text>
<text x="45.5" y="31.8" transform="rotate(-90 45.5 31.8)">1</text>
<text x="48.2" y="34">2</text>
<text x="115.3" y="31.8" transform="rotate(-90 115.3 31.8)">1</text>
<text x="118" y="34">2</text>
<text x="187.9" y="30.2">3</text>
<text x="187.9" y="32.8">5</text>
<text x="187.9" y="35.3">7</text>
<text x="196.8" y="30.2">4</text>
<text x="196.8" y="32.8">6</text>
<text x="196.8" y="35.3">8</text>
<text x="45.5" y="38.2" transform="rotate(-90 45.5 38.2)">3</text>
<text x="115.3" y="38.2" transform="rotate(-90 115.3 38.2)">3</text>
<text x="187.3" y="40.4">11</text>
<text x="187.9" y="37.8">9</text>
<text x="196.2" y="37.8">10</text>
<text x="196.2" y="40.4">12</text>
<text x="187.3" y="42.9">13</text>
<text x="187.3" y="45.5">15</text>
<text x="196.2" y="42.9">14</text>
<text x="196.2" y="45.5">16</text>
<text x="273.1" y="44.2">TN</text>
<text x="273.7" y="46.7">T</text>
<text x="34" y="48.3" transform="rotate(-90 34 48.3)">3</text>
<text x="36.8" y="50.5">2</text>
<text x="103.9" y="48.3" transform="rotate(-90 103.9 48.3)">3</text>
<text x="106.6" y="50.5">2</text>
<text x="187.3" y="48">17</text>
<text x="187.3" y="50.5">19</text>
<text x="187.3" y="53.1">21</text>
<text x="196.2" y="48">18</text>
<text x="196.2" y="50.5">20</text>
<text x="196.2" y="53.1">22</text>
<text x="273.6" y="49.3">S</text>
<text x="34" y="54.7" transform="rotate(-90 34 54.7)">1</text>
<text x="103.9" y="54.7" transform="rotate(-90 103.9 54.7)">1</text>
<text x="187.3" y="55.6">23</text>
<text x="196.2" y="55.6">24</text>
<text x="29.2" y="69.6">TN</text>
<text x="29.8" y="74.7">S</text>
<text x="29.9" y="72.1">T</text>
<text x="89.9" y="77.5" transform="rotate(-90 89.9 77.5)">3</text>
<text x="128" y="77.5" transform="rotate(-90 128 77.5)">3</text>
<text x="187.9" y="72.1">1</text>
<text x="187.9" y="74.7">3</text>
<text x="187.9" y="77.2">5</text>
<text x="196.8" y="72.1">2</text>
<text x="196.8" y="74.7">4</text>
<text x="196.8" y="77.2">6</text>
<text x="45.5" y="81.4" transform="rotate(-90 45.5 81.4)">1</text>
<text x="48.2" y="83.6">2</text>
<text x="89.9" y="83.9" transform="rotate(-90 89.9 83.9)">1</text>
<text x="92.6" y="79.8">2</text>
<text x="128" y="83.9" transform="rotate(-90 128 83.9)">1</text>
<text x="130.7" y="79.8">2</text>
<text x="187.9" y="79.8">7</text>
<text x="187.9" y="82.3">9</text>
<text x="196.2" y="82.3">10</text>
<text x="196.8" y="79.8">8</text>
<text x="45.5" y="87.7" transform="rotate(-90 45.5 87.7)">3</text>
<text x="187.3" y="84.8">11</text>
<text x="187.3" y="87.4">13</text>
<text x="187.3" y="89.9">15</text>
<text x="196.2" y="84.8">12</text>
<text x="196.2" y="87.4">14</text>
<text x="196.2" y="89.9">16</text>
<text x="34" y="97.9" transform="rotate(-90 34 97.9)">3</text>
<text x="36.8" y="100.1">2</text>
<text x="142.8" y="101.3">1</text>
<text x="155.5" y="101.3">3</text>
<text x="34" y="104.2" transform="rotate(-90 34 104.2)">1</text>
<text x="142.8" y="106.4">2</text>
<text x="155.5" y="106.4">4</text>
<text x="29.2" y="119.1">TN</text>
<text x="142.3" y="114">L1</text>
<text x="155" y="114">L2</text>
<text x="194.3" y="119.1">TN</text>
<text x="194.9" y="114">S</text>
<text x="195" y="116.6">T</text>
<text x="29.8" y="124.2">S</text>
<text x="29.9" y="121.7">T</text>
<text x="45.5" y="130.9" transform="rotate(-90 45.5 130.9)">1</text>
<text x="45.5" y="137.2" transform="rotate(-90 45.5 137.2)">3</text>
<text x="48.2" y="133.1">2</text>
<text x="142.8" y="139.4">1</text>
<text x="155.5" y="139.4">3</text>
<text x="34" y="147.4" transform="rotate(-90 34 147.4)">3</text>
<text x="36.8" y="149.6">2</text>
<text x="142.8" y="144.5">2</text>
<text x="155.5" y="144.5">4</text>
<text x="194.9" y="147.1">S</text>
<text x="195" y="149.6">T</text>
<text x="34" y="153.7" transform="rotate(-90 34 153.7)">1</text>
<text x="142.3" y="152.1">L1</text>
<text x="155" y="152.1">L2</text>
<text x="194.3" y="152.1">TN</text>
</g>
<g font-size="1.8" fill="#0f0f0f">
<text x="47" y="22.5">CV1_JACK</text>
<text x="116.8" y="22.5">CV4_JACK</text>
<text x="254" y="23.8">OUT1</text>
<text x="52.1" y="33.9">CV1_ATVPOT</text>
<text x="121.9" y="33.9">CV4_ATVPOT</text>
<text x="172.7" y="30.1">CV1_JACK</text>
<text x="172.7" y="35.2">CV1_POT</text>
<text x="172.7" y="32.7">CV1_ATVPOT</text>
<text x="203.2" y="35.2">TRIG_1</text>
<text x="203.2" y="30.1">-10V_REF</text>
<text x="172.7" y="37.8">CV2_JACK</text>
<text x="172.7" y="40.3">CV2_ATVPOT</text>
<text x="203.2" y="40.3">CV4_POT</text>
<text x="203.2" y="37.8">TRIG_2</text>
<text x="24.1" y="44.1">-10V_REF</text>
<text x="94" y="44.1">-10V_REF</text>
<text x="172.7" y="47.9">CV3_ATVPOT</text>
<text x="172.7" y="42.8">CV2_POT</text>
<text x="172.7" y="45.4">CV3_JACK</text>
<text x="203.2" y="42.8">CV4_ATVPOT</text>
<text x="203.2" y="47.9">CV3_POT</text>
<text x="203.2" y="45.4">CV4_JACK</text>
<text x="254" y="46.6">OUT2</text>
<text x="41.9" y="50.5">CV1_POT</text>
<text x="110.5" y="50.5">CV4_POT</text>
<text x="172.7" y="53">PRE_ATV_OUT1</text>
<text x="203.4" y="53">PRE_ATV_OUT2</text>
<text x="172.7" y="55.5">OUT1_ATVPOT</text>
<text x="203.2" y="55.5">OUT2_ATVPOT</text>
<text x="76.2" y="68.2">PRE_ATV_OUT1</text>
<text x="114.3" y="68.2">PRE_ATV_OUT2</text>
<text x="47" y="72">CV2_JACK</text>
<text x="172.7" y="74.6">LED_SALIDA_2</text>
<text x="172.7" y="72">LED_SALIDA_1</text>
<text x="172.7" y="77.1">LED1</text>
<text x="203.2" y="77.1">SW_TRIG1</text>
<text x="203.2" y="72">SW_DUAL</text>
<text x="203.2" y="74.6">SW_MODE</text>
<text x="52.1" y="83.5">CV2_ATVPOT</text>
<text x="95.2" y="79.7">OUT1_ATVPOT</text>
<text x="133.3" y="79.7">OUT2_ATVPOT</text>
<text x="172.7" y="82.2">LED3</text>
<text x="172.7" y="79.7">LED2</text>
<text x="203.2" y="79.7">SW_TRIG2</text>
<text x="172.7" y="87.3">LED5</text>
<text x="172.7" y="84.7">LED4</text>
<text x="203.2" y="87.3">OUT1</text>
<text x="203.2" y="89.8">OUT2</text>
<text x="24.1" y="93.6">-10V_REF</text>
<text x="40.6" y="100">CV2_POT</text>
<text x="86.4" y="101.3">LED1</text>
<text x="125.7" y="101.3">SW_TRIG1</text>
<text x="261.6" y="107.6">SW_DUAL</text>
<text x="86.4" y="114">LED2</text>
<text x="125.7" y="114">LED_SALIDA_1</text>
<text x="203.2" y="116.5">TRIG_1</text>
<text x="47" y="121.6">CV3_JACK</text>
<text x="261.6" y="122.8">SW_MODE</text>
<text x="86.4" y="126.7">LED3</text>
<text x="52.1" y="133">CV3_ATVPOT</text>
<text x="24.1" y="143.2">-10V_REF</text>
<text x="86.4" y="139.4">LED4</text>
<text x="125.7" y="139.4">SW_TRIG2</text>
<text x="40.6" y="149.5">CV3_POT</text>
<text x="203.2" y="149.5">TRIG_2</text>
<text x="86.4" y="152.1">LED5</text>
<text x="125.7" y="152.1">LED_SALIDA_2</text>
</g>
</svg>
